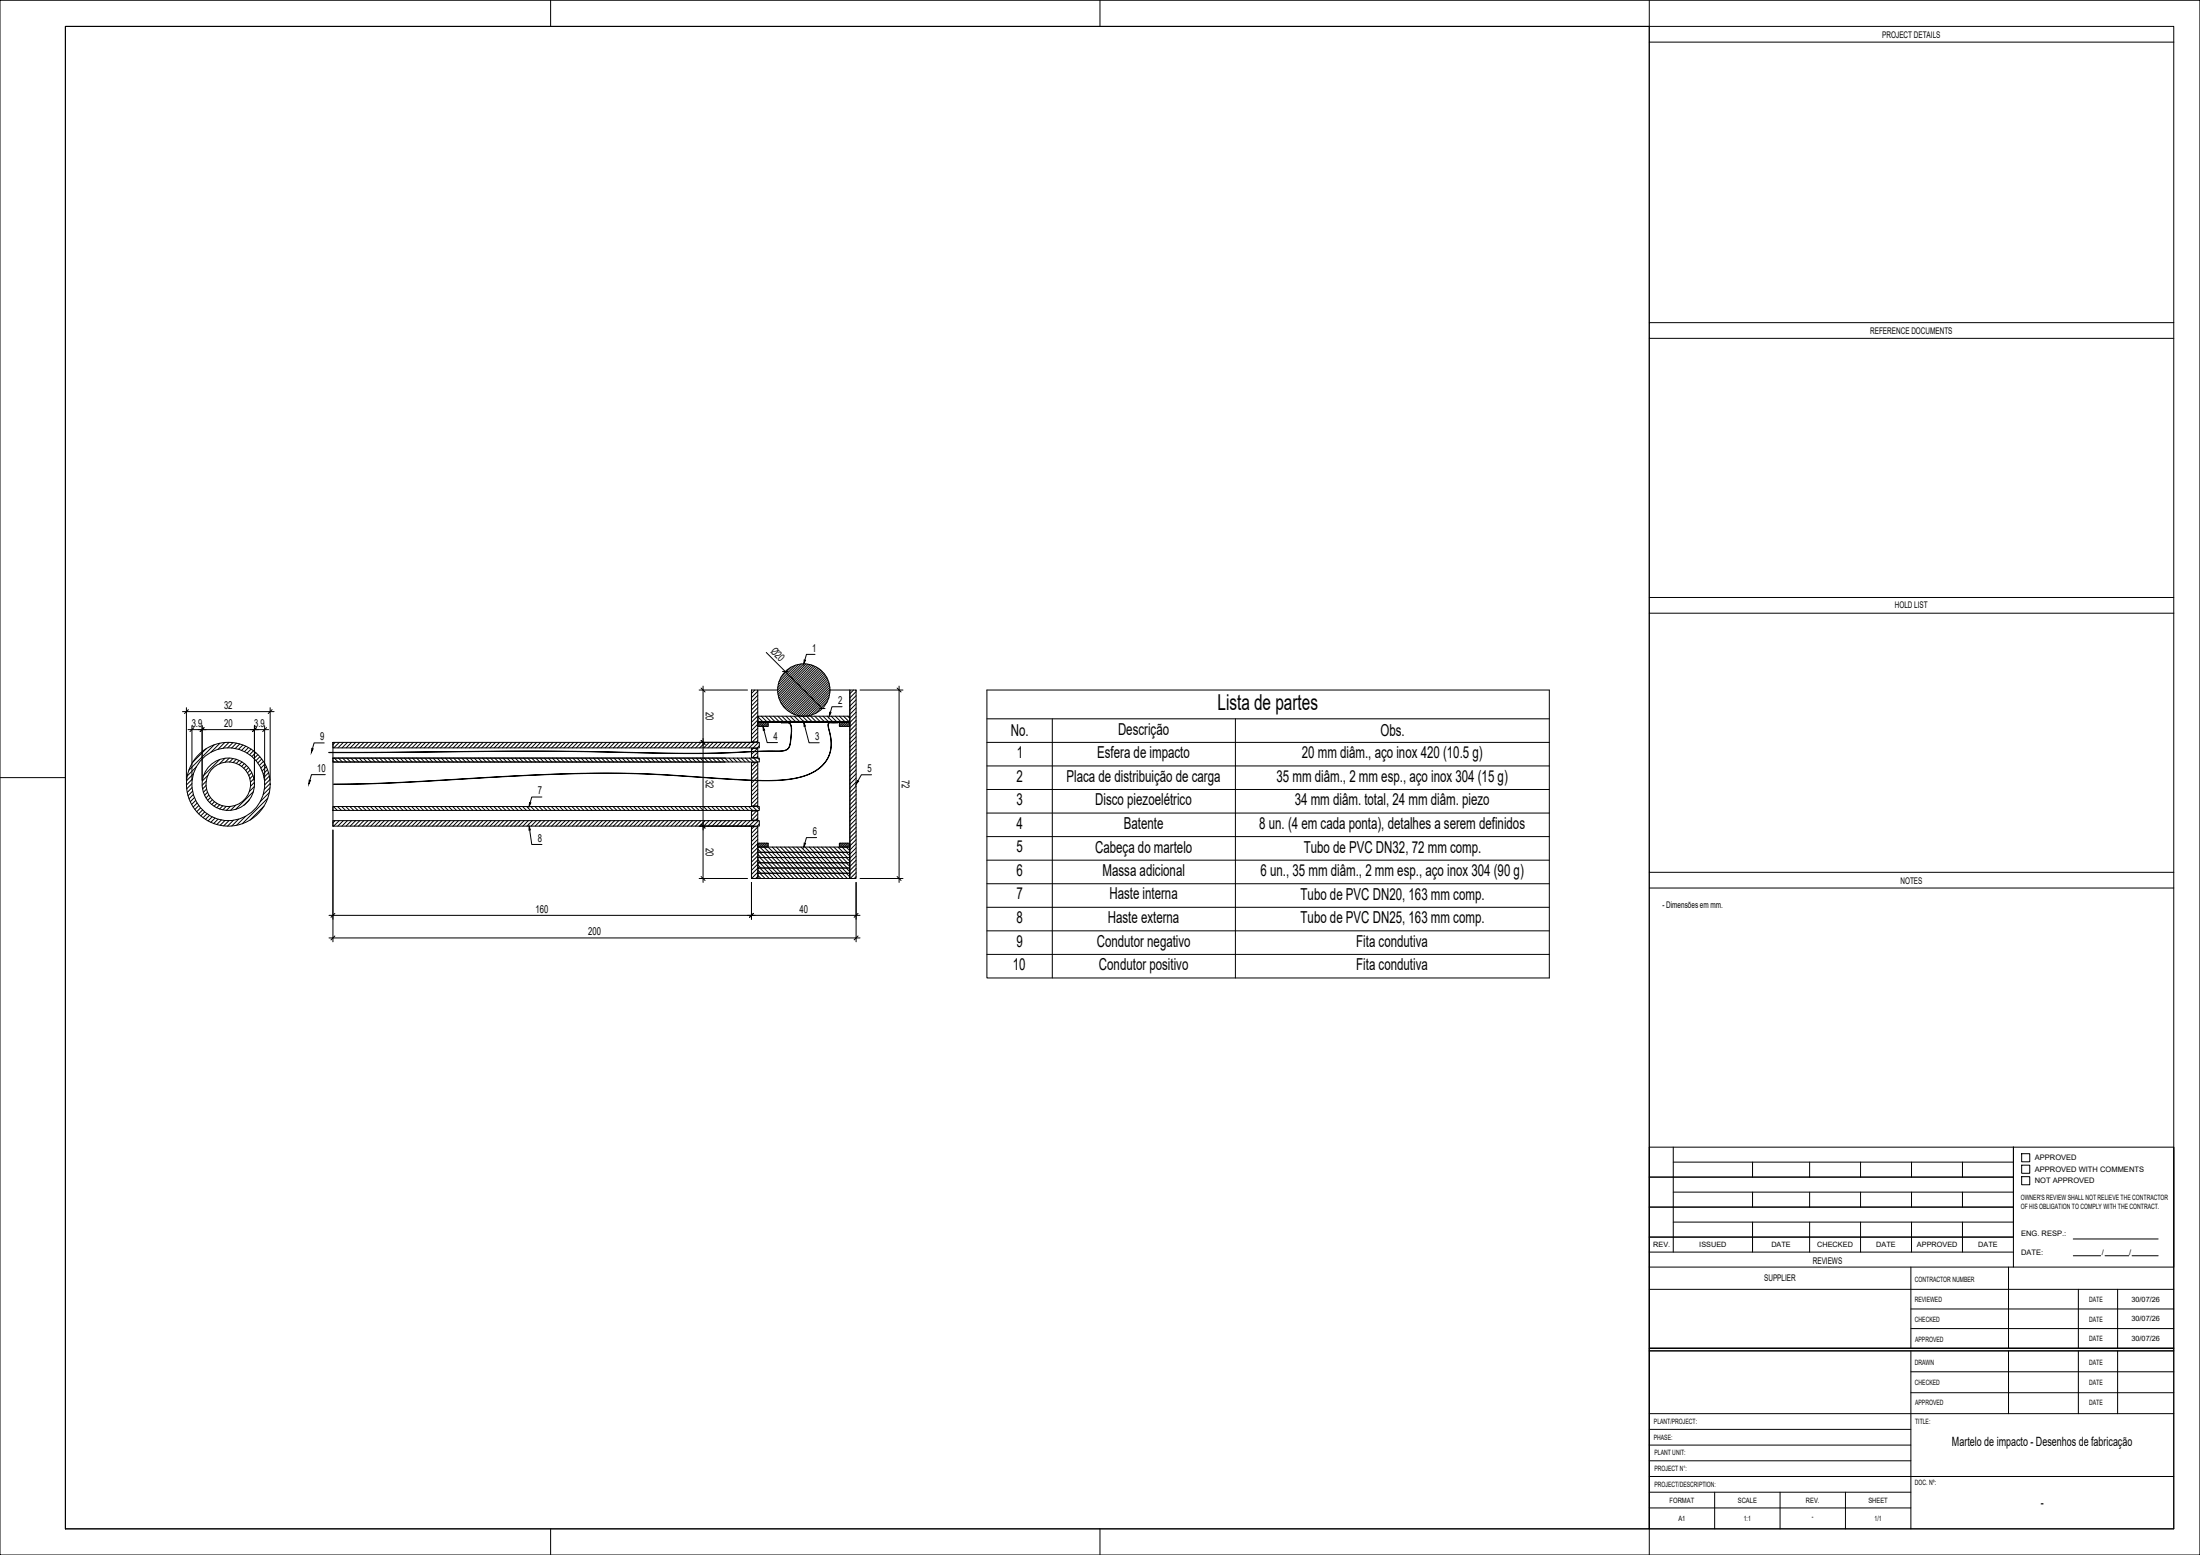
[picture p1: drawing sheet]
<svg xmlns="http://www.w3.org/2000/svg" width="841mm" height="594mm" viewBox="0 0 841 594" stroke-linecap="round" stroke-linejoin="round" font-family="sans-serif">
<!-- layer: 0 -->
<g fill="none" stroke="#000" stroke-width=".38">
<path d="M0 .1h841v594h-841zM25 10.1h605.5v574h-605.5zM25 10.1h806v574h-806zM210.5 .1v10M420.5 .1v10M630.5 .1v594M630.5 16.1h200.5M630.5 129.3h200.5M630.5 123.3h200.5M630.5 234.3h200.5M630.5 228.3h200.5M292.9 249.3l21.4 21.4"/>
<path d="M299.1 256.6h2.2M302.4 254.9l-3.9 3.9M304 254.2l-6.2 6.2M305.3 253.8l-7.8 7.8M306.3 253.7l-9 9M307.3 253.6l-10 10h-7.6M308.1 253.7l-10.8 10.8M308.9 253.8l-11.5 11.5M309.7 253.9l-12.1 12.1M310.4 254.1l-12.6 12.6M311 254.4l-13 13M311.6 250h-3.3l-.6 2.2"/>
<path d="M311.6 254.6l-13.3 13.4M312.2 254.9l-13.6 13.7M312.8 255.3l-13.9 13.8M313.3 255.7l-14 14M313.8 256.1l-14.1 14.1M314.3 256.5l-14.2 14.1M314.7 256.9l-14.1 14.2M315.1 257.4l-14 14.1M315.5 258l-13.9 13.9M315.9 258.5l-13.8 13.7M316.2 259.1l-13.5 13.4M316.5 259.7l-13.2 13.1"/>
<path d="M69.8 271.9h35M71.3 270.4v27.7M71.9 278.7h6.9M72 271.1l-1.5 1.5M73.4 277.3v20.8M74.1 278l-1.5 1.5M75.8 278.7h23M77.3 277.3v20.8M78 278l-1.5 1.5M95.8 278.7h6.9M97.3 277.3v20.8M98 278l-1.5 1.5"/>
<path d="M101.2 277.3v20.8M101.9 278l-1.5 1.5M103.3 270.4v27.7M104 271.1l-1.5 1.5M267.3 263.6h18.5M268 262.9l1.5 1.5M268.8 262.1v75M287.3 263.6h2.4v19.8h-2.4zM288.6 263.6l-1.3 1.3M289.7 276h4v1.5h-4zM289.7 264.1l-2.4 2.4M289.7 265.7l-2.4 2.4"/>
<path d="M289.7 267.2l-2.4 2.4M289.7 268.8l-2.4 2.4M289.7 270.4l-2.4 2.4M289.7 272l-2.4 2.4M289.7 273.5l-2.4 2.4M289.7 275.1l-2.4 2.4M289.7 276.7l-2.4 2.4M289.7 278.2l-2.4 2.4M289.7 279.8l-2.4 2.4M289.8 275.8h35v.2h-35zM289.8 273.6h35v2h-35zM289.8 275.5l.1 .1"/>
<path d="M289.8 273.9l1.7 1.7M290.3 276l-.6 .6M290.9 276l-1.2 1.3M291.1 273.6l2 2M291.6 276l-1.5 1.5M292 279l1.3 4.7h3.9M292.3 276l-1.5 1.5M292.6 273.6l2 2M293 276l-1.5 1.5M293.6 276l-1.5 1.5M293.7 276.7l-.9 .8M293.7 277.3l-.2 .2"/>
<path d="M294.2 273.6l2 2M295.3 275.6h24v.2h-24zM295.8 273.6l2 2M297.3 273.6l2 2M298.9 273.6l2 2M300.5 273.6l2 2M302.1 273.6l2 2M303.6 273.6l2 2M305.2 273.6l2 2M306.8 273.6l2 2M307.6 277.5l1.7 6.3h3.9M308.3 273.6l2 2"/>
<path d="M309.9 273.6l2 2M311.5 273.6l2 2M313.1 273.6l2 2M313.3 270.7h2.1M314.6 273.6l2 2M316.2 273.6l2 2M316.3 268l-4.7 4.6M316.7 260.3l-12.7 12.8M316.9 266.5l-6.8 6.7M316.9 261l-12.2 12.3M317.1 261.8l-11.7 11.6M317.1 265.3l-8.1 8.2"/>
<path d="M317.2 262.5l-11 11.1M317.2 264.3l-9.3 9.3M317.3 263.6h7.6v72M317.3 263.4l-10.3 10.2M317.8 273.6l2 2M319.3 273.6l2 2M320.9 276h4v1.5h-4zM320.9 273.6l2 2M321.2 276l-.3 .4M321.9 270h-3.9l-.6 2.2M321.9 276l-1 1.1M322.5 273.6l2 2"/>
<path d="M322.6 276l-1.5 1.5M323.3 276l-1.5 1.5M323.9 276l-1.5 1.5M324.1 273.6l.7 .7M324.6 276l-1.5 1.5M324.9 263.6h2.4v72h-2.4zM324.9 276.4l-1.1 1.1M324.9 277.1l-.4 .4M326.3 263.6l-1.4 1.4M327.3 264.2l-2.4 2.4M327.3 265.8l-2.4 2.4M327.3 267.4l-2.4 2.4"/>
<path d="M327.3 268.9l-2.4 2.4M327.3 270.5l-2.4 2.4M327.3 272.1l-2.4 2.4M327.3 273.6l-2.4 2.4M327.3 275.2l-2.4 2.4M327.3 276.8l-2.4 2.4M327.3 278.4l-2.4 2.4M327.3 279.9l-2.4 2.4M328.8 263.6h16.4M343 262.9l1.5 1.5M343.7 262.1v75M377.3 263.6h215v110h-215z"/>
<path d="M377.3 274.6h215M402.3 274.6v99M472.3 274.6v99M0 297.1h25M73.4 299.4l-2 2M73.5 297.7l-2.2 2.2M73.9 295.6l-2.6 2.7M75.1 293l-3.5 3.4M78.9 298.4l-1.6 1.6M78.9 286l-5.3 5.2M79.5 296.3l-2.2 2.1M81.9 284.5l-9.7 9.8"/>
<path d="M84 290.2l-6.2 6.1M84.1 283.9l-3.5 3.5M85.9 283.7l-2.6 2.6M86 289.7l-2.1 2.1M87.5 283.6l-2.2 2.3M87.7 289.6l-1.6 1.6M89 283.7l-2 2M89.1 289.8l-1.4 1.3M90.3 290.1l-1.2 1.2M90.4 283.9l-1.9 1.9M91.5 290.5l-1.2 1.2M91.7 284.2l-1.8 1.8"/>
<path d="M92.5 291.1l-1.1 1.1M92.8 284.6l-1.6 1.7M93.4 291.7l-1 1.1M93.9 285.1l-1.5 1.6M94.3 292.5l-1.1 1M95 285.6l-1.6 1.6M95 293.3l-1.1 1.1M95.7 294.2l-1.1 1.1M96 286.2l-1.6 1.5M96.2 295.2l-1.1 1.1M96.7 296.3l-1.2 1.2M96.9 286.8l-1.5 1.5"/>
<path d="M97 297.5l-1.3 1.3M97.2 298.9l-1.5 1.5M97.8 287.6l-1.5 1.4M98.6 288.3l-1.5 1.5M99.3 289.1l-1.4 1.5M100 290l-1.5 1.5M100.7 290.9l-1.5 1.5M101.3 291.9l-1.6 1.5M101.8 292.9l-1.6 1.6M102.3 294.1l-1.7 1.6M102.7 295.2l-1.8 1.8M103 296.5l-1.9 1.8"/>
<path d="M103.2 297.9l-2 2M103.3 299.3l-2.3 2.3M123.9 283.8h-3.8l-.6 2.2M124.4 295.9h-5.3l-.6 2.2M125.7 287.4h16.7a2699 2699 0 0 1 122 .4l26.5-.8a35 35 0 0 0 9.7-.6 5 5 0 0 0 1.7-4.5l.1-1.4a4.3 4.3 0 0 0-.6-4.1l-3.1-.3 1.9-.1a1.96 1.96 0 0 1 2 2.7 13.8 13.8 0 0 1-1.4 7.5l-1 .5-1.4 .3h-6.1a541.3 541.3 0 0 1-48.2 .6l-42.1-.6zM127.3 283.6h163v2.1h-163zM127.3 289.6h163v1.5h-163zM127.3 290.6l.5 .5M127.3 289.6h150M127.3 291.1h150M127.3 283.6v32M127.5 299.6l19.5-.4 55.6-3.1 24.4-.7 22.3 .3 33.2 2.1 12.7 .4 5.4-.4 3.7-.6 3.1-.8 3.2-1.3a12.6 12.6 0 0 0 6.3-16.3l-.4-1.6 .3-1 3.4-.2-3.1 .2-.4 .4 1 5.4 .1 3.2a13.4 13.4 0 0 1-10.9 11.5l-6.1 1.2-9.4 .4-43.1-2.5-23.9-.3-22.9 .8-52.3 2.9z"/>
<path d="M127.8 289.6l1.5 1.5M128.1 283.6l-.8 .9M129.4 289.6l1.5 1.5M129.7 283.6l-2.1 2.1M131 289.6l1.5 1.5M131.3 283.6l-2.1 2.1M132.5 289.6l1.5 1.5M132.9 283.6l-2.2 2.1M134.1 289.6l1.5 1.5M134.4 283.6l-2.1 2.1M135.7 289.6l1.5 1.5M136 283.6l-2.1 2.1"/>
<path d="M137.3 289.6l1.5 1.5M137.6 283.6l-2.1 2.1M138.8 289.6l1.5 1.5M139.1 283.6l-2.1 2.1M140.4 289.6l1.5 1.5M140.7 283.6l-2.1 2.1M142 289.6l1.5 1.5M142.3 283.6l-2.1 2.1M143.5 289.6l1.5 1.5M143.8 283.6l-2 2.1M145.1 289.6l1.5 1.5M145.4 283.6l-2.1 2.1"/>
<path d="M146.7 289.6l1.5 1.5M147 283.6l-2.1 2.1M148.3 289.6l1.5 1.5M148.6 283.6l-2.1 2.1M149.8 289.6l1.5 1.5M150.1 283.6l-2.1 2.1M151.4 289.6l1.5 1.5M151.7 283.6l-2.1 2.1M153 289.6l1.5 1.5M153.3 283.6l-2.1 2.1M154.5 289.6l1.5 1.5M154.9 283.6l-2.2 2.1"/>
<path d="M156.1 289.6l1.5 1.5M156.4 283.6l-2.1 2.1M157.7 289.6l1.5 1.5M158 283.6l-2.1 2.1M159.3 289.6l1.5 1.5M159.6 283.6l-2.1 2.1M160.8 289.6l1.5 1.5M161.1 283.6l-2.1 2.1M162.4 289.6l1.5 1.5M162.7 283.6l-2.1 2.1M164 289.6l1.5 1.5M164.3 283.6l-2.1 2.1"/>
<path d="M165.5 289.6l1.5 1.5M165.9 283.6l-2.1 2.1M167.1 289.6l1.5 1.5M167.4 283.6l-2.1 2.1M168.7 289.6l1.5 1.5M169 283.6l-2.1 2.1M170.3 289.6l1.5 1.5M170.6 283.6l-2.1 2.1M171.8 289.6l1.5 1.5M172.1 283.6l-2.1 2.1M173.4 289.6l1.5 1.5M173.7 283.6l-2.1 2.1"/>
<path d="M175 289.6l1.5 1.5M175.3 283.6l-2.1 2.1M176.5 289.6l1.5 1.5M176.9 283.6l-2.1 2.1M178.1 289.6l1.5 1.5M178.4 283.6l-2.1 2.1M179.7 289.6l1.5 1.5M180 283.6l-2.1 2.1M181.3 289.6l1.5 1.5M181.6 283.6l-2.1 2.1M182.8 289.6l1.5 1.5M183.1 283.6l-2.1 2.1"/>
<path d="M184.4 289.6l1.5 1.5M184.7 283.6l-2.1 2.1M186 289.6l1.5 1.5M186.3 283.6l-2.1 2.1M187.5 289.6l1.5 1.5M187.9 283.6l-2.1 2.1M189.1 289.6l1.5 1.5M189.4 283.6l-2.1 2.1M190.7 289.6l1.5 1.5M191 283.6l-2.1 2.1M192.3 289.6l1.5 1.5M192.6 283.6l-2.1 2.1"/>
<path d="M193.8 289.6l1.5 1.5M194.1 283.6l-2.1 2.1M195.4 289.6l1.5 1.5M195.7 283.6l-2.1 2.1M197 289.6l1.5 1.5M197.3 283.6l-2.1 2.1M198.5 289.6l1.5 1.5M198.9 283.6l-2.1 2.1M200.1 289.6l1.5 1.5M200.4 283.6l-2.1 2.1M201.7 289.6l1.5 1.5M202 283.6l-2.1 2.1"/>
<path d="M203.3 289.6l1.5 1.5M203.6 283.6l-2.1 2.1M204.8 289.6l1.5 1.5M205.1 283.6l-2.1 2.1M206.4 289.6l1.5 1.5M206.7 283.6l-2.1 2.1M208 289.6l1.5 1.5M208.3 283.6l-2.1 2.1M209.5 289.6l1.5 1.5M209.9 283.6l-2.1 2.1M211.1 289.6l1.5 1.5M211.4 283.6l-2.1 2.1"/>
<path d="M212.7 289.6l1.5 1.5M213 283.6l-2.1 2.1M214.3 289.6l1.5 1.5M214.6 283.6l-2.1 2.1M215.8 289.6l1.5 1.5M216.1 283.6l-2.1 2.1M217.4 289.6l1.5 1.5M217.7 283.6l-2.1 2.1M219 289.6l1.5 1.5M219.3 283.6l-2.1 2.1M220.5 289.6l1.5 1.5M220.9 283.6l-2.1 2.1"/>
<path d="M222.1 289.6l1.5 1.5M222.4 283.6l-2.1 2.1M223.7 289.6l1.5 1.5M224 283.6l-2.1 2.1M225.3 289.6l1.5 1.5M225.6 283.6l-2.1 2.1M226.8 289.6l1.5 1.5M227.1 283.6l-2.1 2.1M228.4 289.6l1.5 1.5M228.7 283.6l-2.1 2.1M230 289.6l1.5 1.5M230.3 283.6l-2.1 2.1"/>
<path d="M231.6 289.6l1.4 1.5M231.9 283.6l-2.1 2.1M233.1 289.6l1.5 1.5M233.4 283.6l-2.1 2.1M234.7 289.6l1.5 1.5M235 283.6l-2.1 2.1M236.3 289.6l1.5 1.5M236.6 283.6l-2.1 2.1M237.8 289.6l1.5 1.5M238.1 283.6l-2.1 2.1M239.4 289.6l1.5 1.5M239.7 283.6l-2.1 2.1"/>
<path d="M241 289.6l1.5 1.5M241.3 283.6l-2.1 2.1M242.5 289.6l1.6 1.5M242.9 283.6l-2.1 2.1M244.1 289.6l1.5 1.5M244.4 283.6l-2.1 2.1M245.7 289.6l1.5 1.5M246 283.6l-2.1 2.1M247.3 289.6l1.5 1.5M247.6 283.6l-2.1 2.1M248.8 289.6l1.5 1.5M249.1 283.6l-2.1 2.1"/>
<path d="M250.4 289.6l1.5 1.5M250.7 283.6l-2.1 2.1M252 289.6l1.5 1.5M252.3 283.6l-2.1 2.1M253.5 289.6l1.5 1.5M253.9 283.6l-2.1 2.1M255.1 289.6l1.5 1.5M255.4 283.6l-2.1 2.1M256.7 289.6l1.5 1.5M257 283.6l-2.1 2.1M258.3 289.6l1.5 1.5M258.6 283.6l-2.1 2.1"/>
<path d="M259.8 289.6l1.5 1.5M260.1 283.6l-2.1 2.1M261.4 289.6l1.5 1.5M261.7 283.6l-2.1 2.1M263 289.6l1.5 1.5M263.3 283.6l-2.1 2.1M264.6 289.6l1.5 1.5M264.9 283.6l-2.1 2.1M266.1 289.6l1.5 1.5M266.4 283.6l-2.1 2.1M267.3 283.6h21M267.7 289.6l1.5 1.5"/>
<path d="M268 283.6l-2.1 2.1M268 282.9l1.5 1.5M269.3 289.6l1.5 1.5M269.6 283.6l-2.1 2.1M270.8 289.6l1.5 1.5M271.1 283.6l-2.1 2.1M272.4 289.6l1.5 1.5M272.7 283.6l-2.1 2.1M274 289.6l1.5 1.5M274.3 283.6l-2.1 2.1M275.5 289.6l1.6 1.5M275.9 283.6l-2.1 2.1"/>
<path d="M277.1 289.6l1.5 1.5M277.4 283.6l-2.1 2.1M278.7 289.6l1.5 1.5M279 283.6l-2.1 2.1M280.3 289.6l1.5 1.5M280.6 283.6l-2.1 2.1M281.8 289.6l1.5 1.5M282.2 283.6l-2.2 2.1M283.4 289.6l1.5 1.5M283.7 283.6l-2.1 2.1M285 289.6l1.5 1.5M285.3 283.6l-2.1 2.1"/>
<path d="M286.6 289.6l1.5 1.5M286.9 283.6l-2.1 2.1M287.3 285.9h2.4v3.5h-2.4zM287.3 291.4h2.4v16.5h-2.4zM288 285.9l-.7 .7M288.1 289.6l1.5 1.5M288.4 283.6l-2.1 2.1M288.8 291.4l-1.5 1.5M289.6 285.9l-2.3 2.3M289.7 281.4l-2.1 2M289.7 283l-.5 .4M289.7 287.4l-2.1 2"/>
<path d="M289.7 293.7l-2.4 2.4M289.7 288.9l-.5 .5M289.7 292.1l-2.4 2.4M289.7 295.2l-2.4 2.4M289.7 296.8l-2.4 2.4M289.7 298.4l-2.4 2.4M289.7 300l-2.4 2.4M289.7 289.6l.6 .6M290 283.6l-2.1 2.1M290.3 284.9l-.8 .8M327.3 281.5l-2.4 2.4M327.3 283.1l-2.4 2.4"/>
<path d="M327.3 284.6l-2.4 2.4M327.3 286.2l-2.4 2.4M327.3 287.8l-2.4 2.4M327.3 289.4l-2.4 2.4M327.3 290.9l-2.4 2.4M327.3 292.5l-2.4 2.4M327.3 294.1l-2.4 2.4M327.3 295.6l-2.4 2.4M327.3 297.2l-2.4 2.4M327.3 298.8l-2.4 2.4M333.2 296h-3.9l-1.3 2.3M377.3 283.6h215"/>
<path d="M377.3 292.6h215M73.4 300.9l-1.8 1.8M73.6 302.3l-1.7 1.7M73.9 303.5l-1.6 1.7M74.3 304.7l-1.6 1.6M74.8 305.8l-1.5 1.5M75.4 306.8l-1.6 1.5M76 307.7l-1.5 1.5M76.7 308.6l-1.5 1.5M77.4 309.4l-1.4 1.5M78.3 310.2l-1.5 1.5M78.8 300.1l-1.4 1.3"/>
<path d="M79 301.5l-1.3 1.2M79.1 310.9l-1.5 1.5M79.3 302.7l-1.1 1.1M79.8 303.7l-1.1 1.1M80.1 311.5l-1.5 1.5M80.5 304.7l-1.1 1.1M81.1 312.1l-1.6 1.5M81.2 305.5l-1.1 1.1M82 306.3l-1.1 1.1M82.2 312.6l-1.6 1.6M82.9 306.9l-1.1 1.1M83.4 313l-1.7 1.6"/>
<path d="M84 307.5l-1.2 1.1M84.6 313.3l-1.7 1.7M85.2 307.9l-1.3 1.2M86 313.5l-1.9 1.8M86.5 308.1l-1.3 1.3M87.5 313.5l-2 2M88.1 308.1l-1.5 1.5M89.2 313.4l-2.2 2.2M90.1 307.7l-2 1.9M91.2 313l-2.6 2.6M93.9 311.8l-3.5 3.5M95.3 305.5l-2.1 2.2"/>
<path d="M96.9 302.4l-6.8 6.8M97.2 300.5l-1.9 1.9M100.9 308l-5.3 5.3M102.4 305l-9.8 9.7M103 302.8l-3.5 3.5M103.2 301l-2.6 2.6M127.3 313.5h163v2.1h-163zM127.3 308.1h163v1.5h-163zM127.3 309.5l.1 .1M127.3 317.1v42.7M127.5 308.1l1.5 1.5M128.1 313.5l-.8 .8"/>
<path d="M129 308.1l1.5 1.5M129.7 313.5l-2.1 2.1M130.6 308.1l1.5 1.5M131.2 313.5l-2.1 2.1M132.2 308.1l1.5 1.5M132.8 313.5l-2.1 2.1M133.8 308.1l1.5 1.5M134.4 313.5l-2.1 2.1M135.3 308.1l1.5 1.5M136 313.5l-2.2 2.1M136.9 308.1l1.5 1.5M137.5 313.5l-2.1 2.1"/>
<path d="M138.5 308.1l1.5 1.5M139.1 313.5l-2.1 2.1M140 308.1l1.5 1.5M140.7 313.5l-2.1 2.1M141.6 308.1l1.5 1.5M142.2 313.5l-2.1 2.1M143.2 308.1l1.5 1.5M143.8 313.5l-2.1 2.1M144.8 308.1l1.5 1.5M145.4 313.5l-2.1 2.1M146.3 308.1l1.5 1.5M146.9 313.5l-2 2.1"/>
<path d="M147.9 308.1l1.5 1.5M148.5 313.5l-2.1 2.1M149.5 308.1l1.5 1.5M150.1 313.5l-2.1 2.1M151 308.1l1.5 1.5M151.7 313.5l-2.1 2.1M152.6 308.1l1.5 1.5M153.2 313.5l-2.1 2.1M154.2 308.1l1.5 1.5M154.8 313.5l-2.1 2.1M155.8 308.1l1.5 1.5M156.4 313.5l-2.1 2.1"/>
<path d="M157.3 308.1l1.5 1.5M158 313.5l-2.1 2.1M158.9 308.1l1.5 1.5M159.5 313.5l-2.1 2.1M160.5 308.1l1.5 1.5M161.1 313.5l-2.1 2.1M162 308.1l1.5 1.5M162.7 313.5l-2.1 2.1M163.6 308.1l1.5 1.5M164.2 313.5l-2.1 2.1M165.2 308.1l1.5 1.5M165.8 313.5l-2.1 2.1"/>
<path d="M166.8 308.1l1.5 1.5M167.4 313.5l-2.1 2.1M168.3 308.1l1.5 1.5M169 313.5l-2.1 2.1M169.9 308.1l1.5 1.5M170.5 313.5l-2.1 2.1M171.5 308.1l1.5 1.5M172.1 313.5l-2.1 2.1M173 308.1l1.5 1.5M173.7 313.5l-2.1 2.1M174.6 308.1l1.5 1.5M175.2 313.5l-2.1 2.1"/>
<path d="M176.2 308.1l1.5 1.5M176.8 313.5l-2.1 2.1M177.8 308.1l1.5 1.5M178.4 313.5l-2.1 2.1M179.3 308.1l1.5 1.5M180 313.5l-2.1 2.1M180.9 308.1l1.5 1.5M181.5 313.5l-2.1 2.1M182.5 308.1l1.5 1.5M183.1 313.5l-2.1 2.1M184 308.1l1.5 1.5M184.7 313.5l-2.1 2.1"/>
<path d="M185.6 308.1l1.5 1.5M186.2 313.5l-2.1 2.1M187.2 308.1l1.5 1.5M187.8 313.5l-2.1 2.1M188.8 308.1l1.5 1.5M189.4 313.5l-2.1 2.1M190.3 308.1l1.5 1.5M191 313.5l-2.1 2.1M191.9 308.1l1.5 1.5M192.5 313.5l-2.1 2.1M193.5 308.1l1.5 1.5M194.1 313.5l-2.1 2.1"/>
<path d="M195 308.1l1.5 1.5M195.7 313.5l-2.1 2.1M196.6 308.1l1.5 1.5M197.2 313.5l-2.1 2.1M198.2 308.1l1.5 1.5M198.8 313.5l-2.1 2.1M199.8 308.1l1.5 1.5M200.4 313.5l-2.1 2.1M201.3 308.1l1.5 1.5M202 313.5l-2.1 2.1M202.5 317.1l.8 5.5h3.9M202.9 308.1l1.5 1.5"/>
<path d="M203.5 313.5l-2.1 2.1M204.5 308.1l1.5 1.5M205.1 313.5l-2.1 2.1M206 308.1l1.5 1.5M206.7 313.5l-2.1 2.1M207.1 304.5h-3.8l-.6 2.2M207.6 308.1l1.5 1.5M208.2 313.5l-2.1 2.1M209.2 308.1l1.5 1.5M209.8 313.5l-2.1 2.1M210.8 308.1l1.5 1.5M211.4 313.5l-2.1 2.1"/>
<path d="M212.3 308.1l1.5 1.5M213 313.5l-2.1 2.1M213.9 308.1l1.5 1.5M214.5 313.5l-2.1 2.1M215.5 308.1l1.5 1.5M216.1 313.5l-2.1 2.1M217 308.1l1.5 1.5M217.7 313.5l-2.1 2.1M218.6 308.1l1.5 1.5M219.2 313.5l-2.1 2.1M220.2 308.1l1.5 1.5M220.8 313.5l-2.1 2.1"/>
<path d="M221.8 308.1l1.5 1.5M222.4 313.5l-2.1 2.1M223.3 308.1l1.5 1.5M224 313.5l-2.1 2.1M224.9 308.1l1.5 1.5M225.5 313.5l-2.1 2.1M226.5 308.1l1.5 1.5M227.1 313.5l-2.1 2.1M228 308.1l1.5 1.5M228.7 313.5l-2.1 2.1M229.6 308.1l1.5 1.5M230.3 313.5l-2.2 2.1"/>
<path d="M231.2 308.1l1.5 1.5M231.8 313.5l-2.1 2.1M232.8 308.1l1.5 1.5M233.4 313.5l-2.1 2.1M234.3 308.1l1.5 1.5M235 313.5l-2.1 2.1M235.9 308.1l1.5 1.5M236.5 313.5l-2.1 2.1M237.5 308.1l1.5 1.5M238.1 313.5l-2.1 2.1M239 308.1l1.5 1.5M239.7 313.5l-2.1 2.1"/>
<path d="M240.6 308.1l1.5 1.5M241.2 313.5l-2 2.1M242.2 308.1l1.5 1.5M242.8 313.5l-2.1 2.1M243.8 308.1l1.5 1.5M244.4 313.5l-2.1 2.1M245.3 308.1l1.5 1.5M246 313.5l-2.1 2.1M246.9 308.1l1.5 1.5M247.5 313.5l-2.1 2.1M248.5 308.1l1.5 1.5M249.1 313.5l-2.1 2.1"/>
<path d="M250.1 308.1l1.4 1.5M250.7 313.5l-2.1 2.1M251.6 308.1l1.5 1.5M252.2 313.5l-2.1 2.1M253.2 308.1l1.5 1.5M253.8 313.5l-2.1 2.1M254.8 308.1l1.5 1.5M255.4 313.5l-2.1 2.1M256.3 308.1l1.5 1.5M257 313.5l-2.1 2.1M257.9 308.1l1.5 1.5M258.5 313.5l-2.1 2.1"/>
<path d="M259.5 308.1l1.5 1.5M260.1 313.5l-2.1 2.1M261 308.1l1.6 1.5M261.7 313.5l-2.1 2.1M262.6 308.1l1.5 1.5M263.2 313.5l-2.1 2.1M264.2 308.1l1.5 1.5M264.8 313.5l-2.1 2.1M265.8 308.1l1.5 1.5M266.4 313.5l-2.1 2.1M267.3 315.6h21M267.3 308.1l1.5 1.5"/>
<path d="M268 313.5l-2.1 2.1M268 314.9l1.5 1.5M268.9 308.1l1.5 1.5M269.5 313.5l-2.1 2.1M270.5 308.1l1.5 1.5M271.1 313.5l-2.1 2.1M272 308.1l1.5 1.5M272.7 313.5l-2.1 2.1M273.6 308.1l1.5 1.5M274.2 313.5l-2 2.1M275.2 308.1l1.5 1.5M275.8 313.5l-2.1 2.1"/>
<path d="M276.8 308.1l1.5 1.5M277.4 313.5l-2.1 2.1M278.3 308.1l1.5 1.5M279 313.5l-2.1 2.1M279.9 308.1l1.5 1.5M280.5 313.5l-2.1 2.1M281.5 308.1l1.5 1.5M282.1 313.5l-2.1 2.1M283.1 308.1l1.5 1.5M283.7 313.5l-2.1 2.1M284.6 308.1l1.5 1.5M285.3 313.5l-2.2 2.1"/>
<path d="M286.2 308.1l1.5 1.5M286.8 313.5l-2.1 2.1M287.3 315.8h2.4v19.8h-2.4zM287.3 309.8h2.4v3.5h-2.4zM287.7 309.8l-.4 .4M287.8 308.1l1.5 1.5M288.2 315.8l-.9 1M288.4 313.5l-2.1 2.1M289.2 309.8l-1.9 2M289.3 308.1l1 1M289.7 301.5l-2.4 2.4M289.7 303.1l-2.4 2.4"/>
<path d="M289.7 304.7l-2.4 2.4M289.7 306.2l-1.7 1.7M289.7 307.8l-.1 .1M289.7 316l-2.4 2.4M289.7 317.5l-2.4 2.4M289.7 319.1l-2.4 2.4M289.7 311l-2.4 2.3M289.7 312.5l-.8 .8M290 313.5l-2.1 2.1M290.3 314.8l-.9 .8M327.3 300.4l-2.4 2.4M327.3 301.9l-2.4 2.4"/>
<path d="M327.3 303.5l-2.4 2.4M327.3 305.1l-2.4 2.4M327.3 306.6l-2.4 2.4M327.3 308.2l-2.4 2.4M327.3 309.8l-2.4 2.4M327.3 311.4l-2.4 2.4M327.3 312.9l-2.4 2.4M327.3 314.5l-2.4 2.4M327.3 316.1l-2.4 2.4M327.3 317.7l-2.4 2.3M327.3 319.2l-2.4 2.4M377.3 301.6h215"/>
<path d="M377.3 310.6h215M377.3 319.6h215M267.3 335.6h18.5M268 334.9l1.5 1.5M287.3 337.1v14.1M289.7 322.1h4v1.5h-4zM289.7 320.7l-2.4 2.4M289.7 323.8l-2.4 2.4M289.7 325.4l-2.4 2.4M289.7 327l-2.4 2.4M289.7 328.5l-2.4 2.4M289.7 330.1l-2.4 2.4"/>
<path d="M289.7 331.7l-2.4 2.4M289.7 333.3l-2.4 2.3M289.7 334.8l-.8 .8M289.7 322.1l-2.4 2.5M289.8 333.6h35v2h-35zM289.8 331.6h35v2h-35zM289.8 329.6h35v2h-35zM289.8 327.6h35v2h-35zM289.8 325.6h35v2h-35zM289.8 323.6h35v2h-35zM289.8 334.5l1.1 1.1M289.8 332.5l1.1 1.1"/>
<path d="M289.8 330.5l1.1 1.1M289.8 328.5l1.1 1.1M289.8 326.5l1.1 1.1M289.8 324.5l1.1 1.1M290.4 322.1l-.7 .7M290.5 333.6l2 2M290.5 331.6l2 2M290.5 329.6l2 2M290.5 327.6l2 2M290.5 325.6l2 2M290.5 323.6l2 2M291 322.1l-1.3 1.4"/>
<path d="M291.7 322.1l-1.5 1.5M292.1 333.6l2 2M292.1 331.6l2 2M292.1 329.6l2 2M292.1 327.6l2 2M292.1 325.6l2 2M292.1 323.6l2 2M292.4 322.1l-1.5 1.5M293.1 322.1l-1.5 1.5M293.6 333.6l2 2M293.6 331.6l2 2M293.6 329.6l2 2"/>
<path d="M293.6 327.6l2 2M293.6 325.6l2 2M293.7 323.5l1.9 2.1M293.7 322.2l-1.5 1.4M293.7 322.9l-.8 .7M295.2 333.6l2 2M295.2 331.6l2 2M295.2 329.6l2 2M295.2 327.6l2 2M295.2 325.6l2 2M295.2 323.6l2 2M296.8 333.6l2 2"/>
<path d="M296.8 331.6l2 2M296.8 329.6l2 2M296.8 327.6l2 2M296.8 325.6l2 2M296.8 323.6l2 2M298.3 333.6l2 2M298.3 331.6l2 2M298.3 329.6l2 2M298.3 327.6l2 2M298.3 325.6l2 2M298.3 323.6l2 2M299.9 333.6l2 2"/>
<path d="M299.9 331.6l2 2M299.9 329.6l2 2M299.9 327.6l2 2M299.9 325.6l2 2M299.9 323.6l2 2M301.5 333.6l2 2M301.5 331.6l2 2M301.5 329.6l2 2M301.5 327.6l2 2M301.5 325.6l2 2M301.5 323.6l2 2M303.1 333.6l2 2"/>
<path d="M303.1 331.6l2 2M303.1 329.6l2 2M303.1 327.6l2 2M303.1 325.6l2 2M303.1 323.6l2 2M304.6 333.6l2 2M304.6 331.6l2 2M304.6 329.6l2 2M304.6 327.6l2 2M304.6 325.6l2 2M304.6 323.6l2 2M306.2 333.6l2 2"/>
<path d="M306.2 331.6l2 2M306.2 329.6l2 2M306.2 327.6l2 2M306.2 325.6l2 2M306.2 323.6l2 2M307.8 333.6l2 2M307.8 331.6l2 2M307.8 329.6l2 2M307.8 327.6l2 2M307.8 325.6l2 2M307.8 323.6l2 2M309.3 333.6l2 2"/>
<path d="M309.3 331.6l2 2M309.3 329.6l2 2M309.3 327.6l2 2M309.3 325.6l2 2M309.3 323.6l2 2M310.9 329.6l2 2M310.9 333.6l2 2M310.9 331.6l2 2M310.9 327.6l2 2M310.9 325.6l2 2M310.9 323.6l2 2M312.2 320h-3.9l-.6 2.2"/>
<path d="M312.5 333.6l2 2M312.5 331.6l2 2M312.5 329.6l2 2M312.5 327.6l2 2M312.5 325.6l2 2M312.5 323.6l2 2M314 333.6l2.1 2M314 331.6l2.1 2M314 329.6l2.1 2M314 327.6l2.1 2M314 325.6l2.1 2M314 323.6l2.1 2"/>
<path d="M315.6 333.6l2 2M315.6 331.6l2 2M315.6 329.6l2 2M315.6 327.6l2 2M315.6 325.6l2 2M315.6 323.6l2 2M317.2 333.6l2 2M317.2 331.6l2 2M317.2 329.6l2 2M317.2 327.6l2 2M317.2 325.6l2 2M317.2 323.6l2 2"/>
<path d="M318.8 333.6l2 2M318.8 331.6l2 2M318.8 329.6l2 2M318.8 327.6l2 2M318.8 325.6l2 2M318.8 323.6l2 2M320.3 333.6l2 2M320.3 331.6l2 2M320.3 329.6l2 2M320.3 327.6l2 2M320.3 325.6l2 2M320.3 323.6l2 2"/>
<path d="M320.9 322.1h4v1.5h-4zM321.4 322.1l-.5 .5M321.9 333.6l2 2M321.9 331.6l2 2M321.9 329.6l2 2M321.9 327.6l2 2M321.9 325.6l2 2M322 322.1l-1.1 1.2M322.7 322.1l-1.5 1.5M323.4 322.1l-1.5 1.5 2 2M323.5 333.6l1.3 1.3M323.5 331.6l1.3 1.3"/>
<path d="M323.5 329.6l1.3 1.3M323.5 327.6l1.3 1.3M323.5 325.6l1.3 1.3M323.5 323.6l1.3 1.3M324 322.1l-1.5 1.5M324.7 322.1l-1.5 1.5M324.9 322.6l-1 1M324.9 323.3l-.3 .3M327.3 320.8l-2.4 2.4M327.3 322.4l-2.4 2.4M327.3 323.9l-2.4 2.4M327.3 325.5l-2.4 2.4"/>
<path d="M327.3 327.1l-2.4 2.4M327.3 328.6l-2.4 2.5M327.3 330.2l-2.4 2.4M327.3 331.8l-2.4 2.4M327.3 333.4l-2.3 2.2M327.3 334.9l-.7 .7M327.3 337.1v22.7M328.8 335.6h16.4M343 334.9l1.5 1.5M377.3 328.6h215M377.3 337.6h215M630.5 339.3h200.5"/>
<path d="M630.5 333.3h200.5M125.8 349.7h203M125.8 358.3h203M128 349l-1.5 1.5M128 357.6l-1.5 1.5M288 349l-1.5 1.5M328 349l-1.5 1.5M328 357.6l-1.5 1.5M377.3 346.6h215M377.3 355.6h215M377.3 364.6h215M639.7 438.3v40.1"/>
<path d="M769.7 438.3h-139.2v145.8h200.5v-145.8M769.7 438.3h61.3v45.8h-61.3zM769.7 438.3v34.3h-139.2M630.5 449.7h139.2M639.7 444h130M639.7 455.4h130M670 444v5.7M670 455.4v5.8M691.8 444v5.7M691.8 455.4v5.8M711.3 444v5.7M711.3 455.4v5.8"/>
<path d="M730.7 444v5.7M730.7 455.4v5.8M750.2 444v5.7M750.2 455.4v5.8M772.8 449.5h3.1v3.1h-3.1zM772.8 445.1h3.1v3.2h-3.1zM772.8 440.8h3.1v3.1h-3.1zM630.5 478.4h139.2M630.5 461.2h139.2M639.7 466.9h130M670 466.9v11.5M691.8 466.9v11.5"/>
<path d="M711.3 466.9v11.5M730.7 466.9v11.5M750.2 466.9v11.5M792.6 473.3h32.4M792.6 479.8h10.4M804.7 479.8h9.1M815.1 479.8h9.9M630.5 492.6h200.5M630.5 484.1h139.2M730.5 484.1v31M767.8 484.1v31M794.5 492.6v22.5"/>
<path d="M809.5 492.6v22.5M630.5 515.1h200.5h-200.5M630.5 516.1h200.5M730.5 516.1v68M730.5 500.1h100.5M730.5 507.6h100.5M767.8 516.1v24M794.5 516.1v24M809.5 516.1v24M730.5 524.1h100.5M730.5 532.1h100.5M630.5 540.1h200.5"/>
<path d="M630.5 546.1h100M630.5 552.1h100M630.5 558.1h100M630.5 564.1h200.5M630.5 576.1h100M630.5 570.1h100M655.5 570.1v14M680.5 570.1v14M705.5 570.1v14M210.5 584.1v10M420.5 584.1v10"/>
<circle cx="307.3" cy="263.6" r="10"/>
<circle cx="87.3" cy="299.6" r="16"/>
<circle cx="87.3" cy="299.6" r="13.9"/>
<circle cx="87.3" cy="299.6" r="10"/>
<circle cx="87.3" cy="299.6" r="8.5"/>
</g>
<path d="M307.4 252.1l.5 .1-.6 1.4zM291.7 277.5l.6 1.4-.5 .1zM307.3 276l.6 1.4-.5 .1zM317.2 272.1l.5 .1-.7 1.4zM118.2 298.1l.5 .1-.7 1.4zM119.2 285.9l.5 .2-.6 1.3zM327.8 298.2l.4 .2-.9 1.2zM202.3 315.6l.4 1.5h-.5zM202.4 306.6l.5 .2-.6 1.3zM307.4 322.1l.5 .1-.6 1.4z" fill="#000" stroke="#000" stroke-width=".38"/>
<text font-size="8.4" x="465.4" y="271.3">Lista de partes</text>
<g font-size="6.3">
<text x="386.4" y="281.3">No.</text>
<text x="427.4" y="280.8">Descrição</text>
<text x="527.7" y="281.4">Obs.</text>
<text x="388.7" y="289.6">1</text>
<text x="419.4" y="289.7">Esfera de impacto</text>
<text x="497.7" y="289.7">20 mm diâm., aço inox 420 (10.5 g)</text>
<text x="388.6" y="298.6">2</text>
<text x="407.7" y="298.6">Placa de distribuição de carga</text>
<text x="488" y="298.7">35 mm diâm., 2 mm esp., aço inox 304 (15 g)</text>
<text x="388.6" y="307.6">3</text>
<text x="418.7" y="307.7">Disco piezoelétrico</text>
<text x="495" y="307.7">34 mm diâm. total, 24 mm diâm. piezo</text>
<text x="388.6" y="316.6">4</text>
<text x="429.6" y="316.6">Batente</text>
<text x="481.4" y="316.7">8 un. (4 em cada ponta), detalhes a serem definidos</text>
<text x="388.5" y="325.6">5</text>
<text x="418.7" y="325.7">Cabeça do martelo</text>
<text x="498.4" y="325.7">Tubo de PVC DN32, 72 mm comp.</text>
<text x="388.6" y="334.6">6</text>
<text x="421.5" y="334.6">Massa adicional</text>
<text x="481.9" y="334.7">6 un., 35 mm diâm., 2 mm esp., aço inox 304 (90 g)</text>
<text x="388.5" y="343.6">7</text>
<text x="424.1" y="343.6">Haste interna</text>
<text x="497.2" y="343.7">Tubo de PVC DN20, 163 mm comp.</text>
<text x="388.6" y="352.6">8</text>
<text x="423.5" y="352.6">Haste externa</text>
<text x="497.2" y="352.7">Tubo de PVC DN25, 163 mm comp.</text>
<text x="388.6" y="361.6">9</text>
<text x="419.3" y="361.7">Condutor negativo</text>
<text x="518.5" y="361.6">Fita condutiva</text>
<text x="387.2" y="370.6">10</text>
<text x="420.1" y="370.7">Condutor positivo</text>
<text x="518.5" y="370.6">Fita condutiva</text>
</g>
<g font-size="4.9">
<text x="746.2" y="552.4">Martelo de impacto - Desenhos de fabricação</text>
<text x="780.2" y="575.8">-</text>
</g>
<g font-size="4.2">
<text x="294.4" y="249.1" transform="rotate(45 294.4 249.1)">Ø20</text>
<text x="310.5" y="249">1</text>
<text x="320.5" y="269">2</text>
<text x="85.7" y="270.8">32</text>
<text x="269.8" y="272" transform="rotate(90 269.8 272)">20</text>
<text x="73.3" y="277.7">3.9</text>
<text x="85.7" y="277.7">20</text>
<text x="97.2" y="277.7">3.9</text>
<text x="122.4" y="282.8">9</text>
<text x="295.7" y="282.7">4</text>
<text x="311.7" y="282.7">3</text>
<text x="121.2" y="294.9">10</text>
<text x="269.8" y="298" transform="rotate(90 269.8 298)">32</text>
<text x="331.7" y="295">5</text>
<text x="344.7" y="298" transform="rotate(90 344.7 298)">72</text>
<text x="205.6" y="303.5">7</text>
<text x="205.7" y="321.6">8</text>
<text x="310.7" y="318.9">6</text>
<text x="269.8" y="324" transform="rotate(90 269.8 324)">20</text>
<text x="204.7" y="348.7">160</text>
<text x="305.7" y="348.7">40</text>
<text x="224.9" y="357.3">200</text>
</g>
<g font-size="3.5">
<text x="719.6" y="14.4">PROJECT DETAILS</text>
<text x="714.9" y="127.6">REFERENCE DOCUMENTS</text>
<text x="724.3" y="232.3">HOLD LIST</text>
<text x="726.5" y="337.6">NOTES</text>
<text x="635.5" y="346.8">- Dimensões em mm.</text>
<text x="693" y="482.8">REVIEWS</text>
<text x="674.4" y="489.6">SUPPLIER</text>
</g>
<g font-size="2.9">
<text x="777.9" y="443.3">APPROVED</text>
<text x="777.9" y="447.8">APPROVED WITH COMMENTS</text>
<text x="777.9" y="452.1">NOT APPROVED</text>
<text x="772.6" y="472.3">ENG. RESP.:</text>
<text x="772.6" y="479.4">DATE:</text>
<text x="803.5" y="479.4">/</text>
<text x="813.9" y="479.4">/</text>
</g>
<g font-size="2.8">
<text x="772.5" y="458.6">OWNER'S REVIEW SHALL NOT RELIEVE THE CONTRACTOR</text>
<text x="772.5" y="461.9">OF HIS OBLIGATION TO COMPLY WITH THE CONTRACT.</text>
<text x="632" y="476.5">REV.</text>
<text x="649.6" y="476.5">ISSUED</text>
<text x="677.2" y="476.5">DATE</text>
<text x="694.7" y="476.5">CHECKED</text>
<text x="717.3" y="476.5">DATE</text>
<text x="732.8" y="476.5">APPROVED</text>
<text x="756.2" y="476.5">DATE</text>
<text x="732" y="489.8">CONTRACTOR NUMBER</text>
<text x="732" y="497.3">REVIEWED</text>
<text x="798.6" y="497.3">DATE</text>
<text x="814.8" y="497.3">30/07/26</text>
<text x="732" y="505">CHECKED</text>
<text x="798.6" y="505">DATE</text>
<text x="814.8" y="504.8">30/07/26</text>
<text x="732.1" y="512.5">APPROVED</text>
<text x="798.6" y="512.5">DATE</text>
<text x="814.8" y="512.3">30/07/26</text>
<text x="732" y="521.3">DRAWN</text>
<text x="798.6" y="521.3">DATE</text>
<text x="732" y="529.1">CHECKED</text>
<text x="798.6" y="529.1">DATE</text>
<text x="732.1" y="536.9">APPROVED</text>
<text x="798.6" y="536.8">DATE</text>
<text x="632.3" y="544">PLANT/PROJECT:</text>
<text x="732.1" y="543.8">TITLE:</text>
<text x="632.2" y="550.2">PHASE:</text>
<text x="632.5" y="555.9">PLANT UNIT:</text>
<text x="632.5" y="561.9">PROJECT N°:</text>
<text x="632.5" y="568">PROJECT/DESCRIPTION:</text>
<text x="732" y="567.3">DOC. Nº:</text>
<text x="638.3" y="574.1">FORMAT</text>
<text x="664.3" y="574.1">SCALE</text>
<text x="690.4" y="574.1">REV.</text>
<text x="714.3" y="574.1">SHEET</text>
<text x="641.6" y="581.1">A1</text>
<text x="666.6" y="581.1">1:1</text>
<text x="692.7" y="580.2">-</text>
<text x="716.6" y="581.1">1/1</text>
</g>
</svg>
